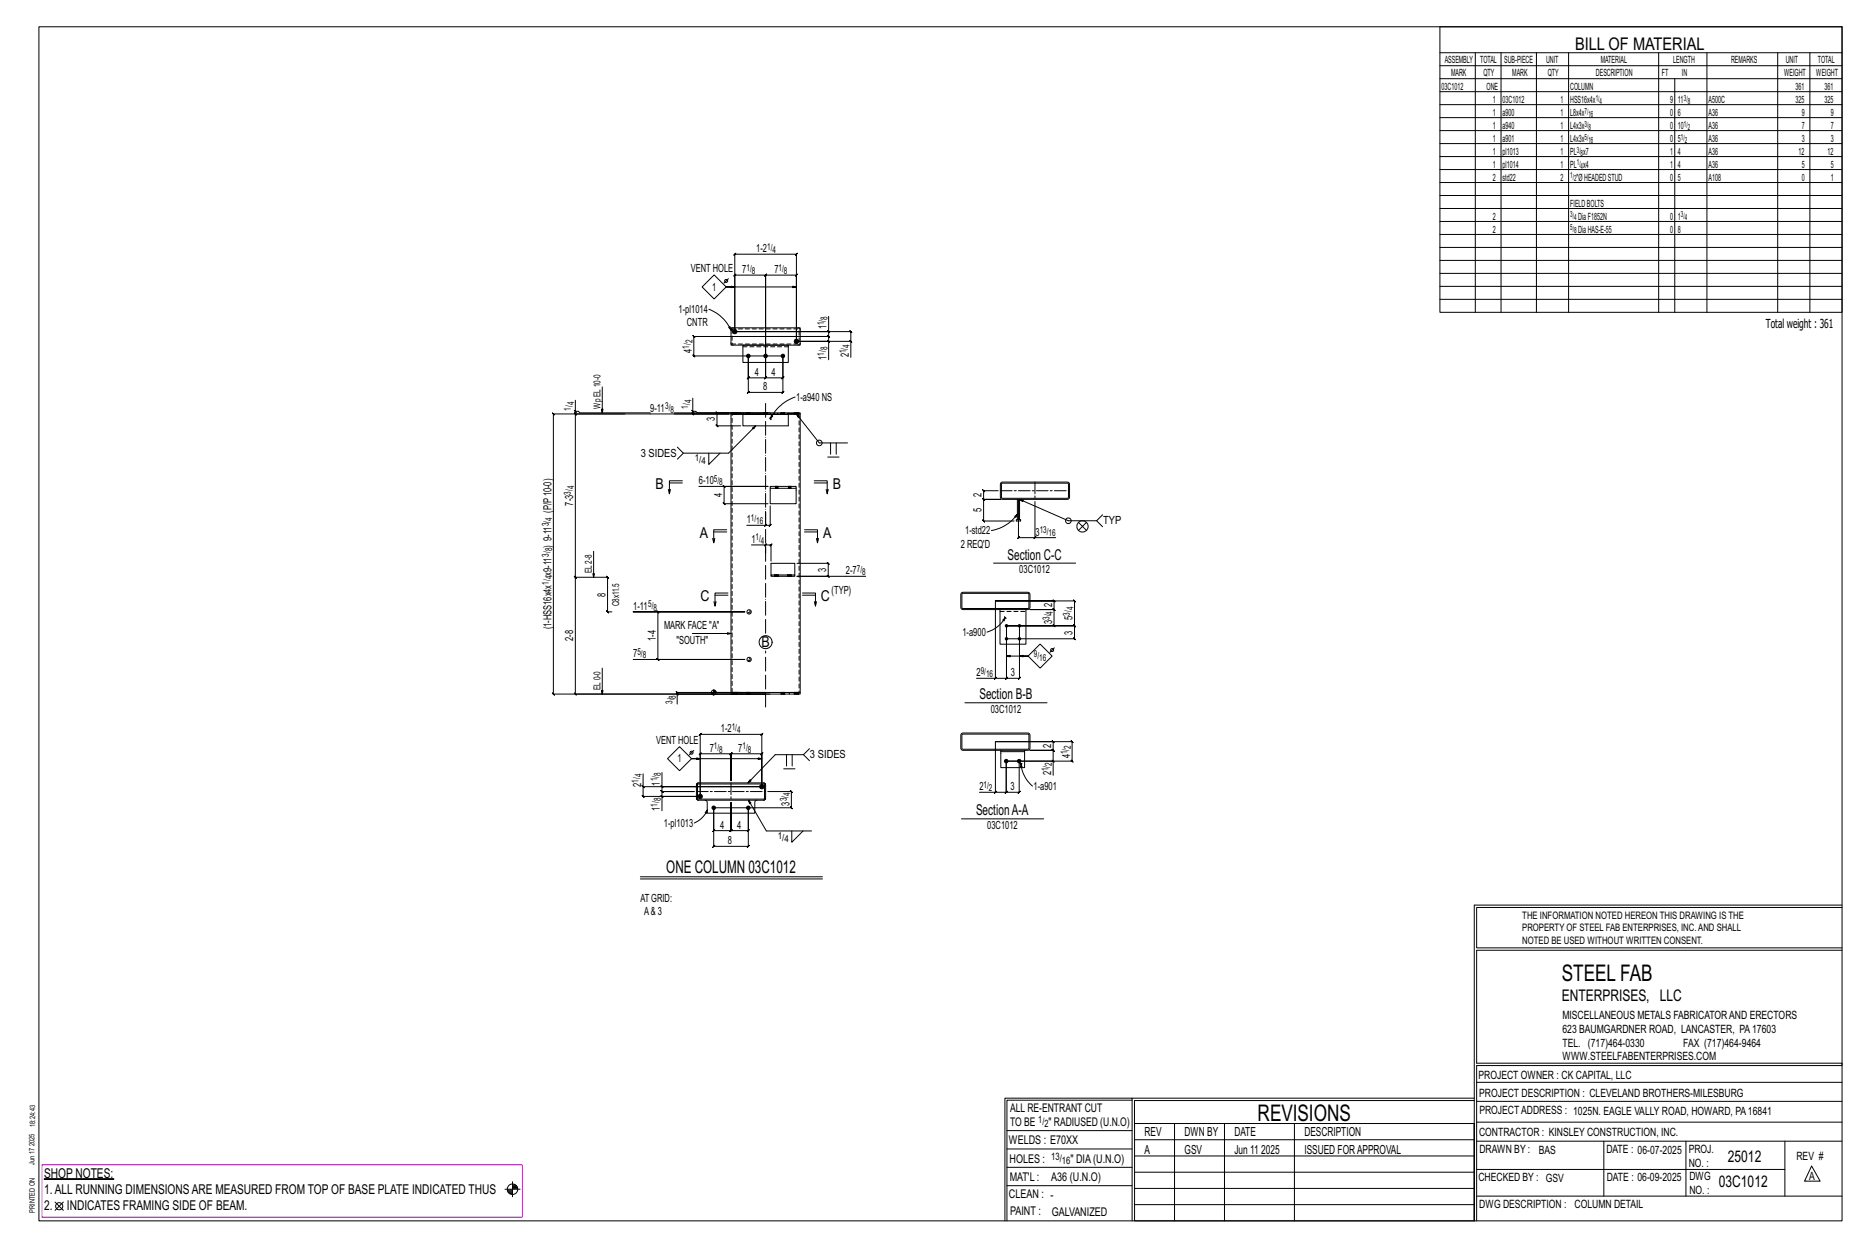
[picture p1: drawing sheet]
<svg xmlns="http://www.w3.org/2000/svg" width="914mm" height="610mm" viewBox="0 0 914 610" stroke-linecap="round" stroke-linejoin="round" font-family="sans-serif">
<g fill="#000" stroke="#000" stroke-width=".49">
<path d="M22 577h34z"/>
<circle cx="360" cy="162" r="1.1"/>
<circle cx="366" cy="174" r=".9"/>
<circle cx="375" cy="174" r=".9"/>
<circle cx="383" cy="174" r=".9"/>
<circle cx="390" cy="167" r="1.1"/>
<circle cx="493" cy="306" r=".6"/>
<circle cx="493" cy="313" r=".6"/>
<circle cx="499" cy="306" r=".6"/>
<circle cx="499" cy="313" r=".6"/>
<circle cx="493" cy="372" r=".9"/>
<circle cx="499" cy="372" r=".9"/>
<circle cx="343" cy="390" r="1.1"/>
<circle cx="349" cy="395" r=".9"/>
<circle cx="366" cy="395" r=".9"/>
<circle cx="373" cy="385" r="1.1"/>
</g>
<g fill="none" stroke="#000" stroke-width=".49">
<path d="M19 13h883v584h-883zM705 13h197v140h-197zM705 26h197M705 32h197M705 39h197M722 26v127M735 26v127M752 26v127M768 26v127M812 26v127M820 39v114M836 26v127"/>
<path d="M870 26v127M886 26v127M705 45h197M705 51h197M705 58h197M705 64h197M705 70h197M705 77h197M705 83h197M705 89h197M705 96h197M705 102h197"/>
<path d="M705 108h197M705 115h197M350 135l5 5-5 6-6-6zM357 136l-3 3M360 124h30l-1 1 1-1v43v-32v-1l-1 1h1h-15v-1l-1 1h1v30v-30v-1l-1 1h1h-15v-1l-1 1h1v27v-38l-1 1zM705 121h197M705 127h197M705 134h197M347 151a19 19 0 0 1 11 11M360 140h-5h35M406 155v7h-46h56l1 1-1-1v5M705 140h197"/>
<path d="M705 146h197M357 160l1 2zM358 160h34v9h-34zM364 169h22v8h-22zM375 165h-35l-1-1 1 1v9h-1l1 1v-1h43v18l1-1-1 1h-17l1-1-1 1v-18v11l1-1-1 1h9h-1l1-1v1v-20v20h-1l1-1v1h8l1-1-1 1v-11M375 165h31l-1-1 1 1v2M405 167l1 1zM405 162l1 1zM406 162v3l-1-1 1 1h-31M416 167l1 1zM416 175v-8h-26h16v9M282 196v5h1l1 1h34"/>
<path d="M295 189v13M339 195v6h2v1h16M389 194a21 21 0 0 0-12 11M281 201l1 1zM282 201v2l-1-1 1 1M306 203h-24l-1-1 1 1v79M330 202h47M339 201l1 1zM339 201v2v-1l1 1h-1h18M358 203h6h-5M359 202h.1M359 203h.1"/>
<path d="M361 202h.1M361 203h.1M363 202h-12l-1-1 1 1v6h-1l1 1v-1h12M364 202h22v1h-22zM364 203v5h22v-5M364 202h-6v137h5M365 202h.1M365 203h.1M367 202h.1M367 203h.1M370 208l-13 14h-22l-3-3M374 202h.1"/>
<path d="M374 203h.1M375 203h-104l-1-1 1 1v137l-1-1 1 1h104h-44v4M376 202h.1M376 203h.1M377 204v1M377 205h1M378 203v1l-1 1zM382 202h.1M382 203h.1M384 202h.1M384 203h.1M386 202h6v1h-6h5"/>
<path d="M389 202h.1M389 203h.1M390 203l11 14h14M391 202h.1M391 203h.1M392 203v136h-5M407 217v5M409 217v5M327 239l1 3M328 236h6M334 235h-6v7v-3M335 222l-3 3"/>
<path d="M342 238h34h-22v-1l1 1h-1v8l1 1-1-1h22M347 222v5l5-5M377 238h13v1h-13zM377 239v7h13v-7M380 238h.1M380 239h.1M381 238h.1M381 239h.1M386 238h.1M386 239h.1M387 238h.1M387 239h.1"/>
<path d="M399 235h6v7v-3M399 236h6M404 239l1 3M405 224h6M490 236h33l1 1-1 7h-1h-32v-1zM490 237l33-1v7l-32 1zM356 259h-7v7l1-3M375 251v6h-9M375 257l-1 1zM377 247v10h1l-1 1v-1h-2M394 259h6v7l1-3M489 240h-8l1 1-1-1v4l1 1-1-1h9h-9l1 1-1-1v11v-1l1 1h-1h15"/>
<path d="M497 253l1-1-1 1zM497 254h3v1h-3zM498 244v10M498 252a20 20 0 0 1-13 8M499 244v19l-1 1 1-1h8M507 245v18h10M528 256l2 2 2-2M528 260l2-2 2 2M537 255l3 3M540 252l-3 3h-14l-24-11 2 1-2-1v10M291 270v12M349 263v3"/>
<path d="M349 260h7M368 267h7v4M375 267h2l1-1-1 1v8M375 266l-1 1zM390 276h15v-1l1 1h-1v6v-1l1 1h-1h-15h34M394 260h6M400 263v3M486 276h41M507 263l-1 1zM281 282l1 1zM300 299h-3l1 1-1-1v-17l1 1-1-1h-15h-1l1 1v-1v58l-1-1 1 1h95M322 299h-12h55h-43l1 1-1-1v24v-1l1 1h-1h43h-55"/>
<path d="M349 294l1 2M350 291h6M356 290h-6v6l1-2M377 281h12v1h-12zM377 281v-5h12v5M379 281h.1M379 282h.1M381 281h.1M381 282h.1M386 281h.1M386 282h.1M387 281h.1"/>
<path d="M387 282h.1M393 290h6v6l1-2M393 291h6M399 294v2M471 290h33v1v7h-1h-32l-1-1zM471 290h32l1 7-33 1zM487 294v38h-9M490 298v17h12v-17M339 310h19M492 302h.1M492 302l-1 2v-1zM492 302a15 15 0 0 1-9 7"/>
<path d="M492 302v1M493 306h23v1l-1-1h1v-8v1l-1-1h1h-12h12v1l-1-1h1v-4v1l-1-1h1h-29h39h-1l1 1v-1v12h-1l1 1v-1h-33h33h-1l1 1v-1v7l-1-1 1 1h-33M493 306v26h-1l1-1v1h6l1-1-1 1v-26M493 306v26v-1l-1 1h1h-6M509 315l6 6-6 6-6-6zM516 317l-2 2M295 327v13M331 339l1 1zM348 339h9M348 339h1M349 340h.1M349 337v3"/>
<path d="M349 339h2M349 338h1M358 339v1h1M359 339h.1M359 340h.1M361 339h.1M361 340h.1M362 339h-3v1h4M363 339h23v1h-23zM365 339h.1M365 340h.1M367 339h.1"/>
<path d="M367 340h.1M375 339h-44v-1l1 1h-1v1M382 339h.1M382 340h.1M384 339h.1M384 340h.1M386 339h5v1M389 339h.1M389 340h.1M391 339h.1M391 340h.1M392 339v1h-6"/>
<path d="M487 332l1-1zM493 321h10h-4M471 359h33v1v6l-1 1h-32l-1-1zM471 359h32l1 7-33 1zM472 344h41M324 378v7h49h-58v-6M333 365l6 6-6 6-6-6zM340 367l-3 2M343 371h-4h34M384 376h5M385 369v6M388 369v6"/>
<path d="M393 369l3 3M396 366l-3 3h-14l-13 14M487 363h29l-1-1 1 1v4h-1l1 1v-1h-12h12h-1l1 1v-1v5M490 367v1h12v-1M490 368v8h12v-8M493 372h32v1l-1-1h1v-9l-1-1 1 1h-38v25h-8M493 372v16h-1l1-1v1h6h-1l1-1v1v-16M493 372v16v-1l-1 1h1h-6M493 372h23v7M499 373l1 1M500 374v1zM500 374a16 16 0 0 0 5 11"/>
<path d="M500 374h.1M515 372l1 1zM314 384l1 1zM315 385v5l-1-1 1 1h28v-21h-1l1-1v1h15h-1l1-1v1v13v-13h-1l1-1v1h15h-1l1-1v1v16v-26l-1 1 1-1h-30l-1 1 1-1v31h-19v7M324 389l1 1zM324 384l1 1zM324 385v2l1 1-1-1h16h-16l1 1-1-1v3M341 391h.1M341 383v1M341 383h33l1 1v7h-1h-32l-1-1zM341 383h.1M342 384h32v7h-32z"/>
<path d="M345 391l1 2v5h23v-5l2-2M346 396v2h-1zM346 396a12 12 0 0 1-6 7M366 391l9 16h22M374 383h.1M374 391h.1M375 383v1M375 391h.1M376 387h11l1 1-1-1v8l1 1-1-1h-38v11v1l1-1h-1h9l-1 1 1-1v-13v13l-1 1 1-1h8v1l1-1h-1v-11v19h1l-1 1v-1h-17h1l-1 1v-1v-19M487 388l1-1zM388 407v5l5-5M471 401h40"/>
<path d="M313 429h90M313 430h90M722 443v154M722 443h180M902 444h-179v20h179M902 465h-179v55h179v1h-179v76M554 538h-61v59M554 537h168M722 538h-167v13M723 539h179M723 530h179M493 553h61"/>
<path d="M555 550h167v47h-167zM555 558h167M575 550v47M599 550v47M634 550v47M723 549h179M723 558h179M785 558v27M825 558v27M874 558v27M251 578v8M251 580h1"/>
<path d="M493 571h61M493 562h61M555 573h167M555 566h167M723 572h151M887 570l4 8h-8zM27 588l4 4M31 588l-4 4M247 582h8M248 582h3M248 583h3M249 583h2"/>
<path d="M249 584h2M251 581h2M251 580h2M492 597v-60h62v60M493 580h61M555 589h167M555 581h167M723 585h179"/>
<circle cx="355" cy="137" r=".7"/>
<circle cx="401" cy="217" r="1.4"/>
<circle cx="523" cy="255" r="1.4"/>
<circle cx="530" cy="258" r="2.8"/>
<circle cx="367" cy="299" r="1.1"/>
<circle cx="375" cy="314" r="3"/>
<circle cx="515" cy="318" r=".7"/>
<circle cx="349" cy="339" r="1.2"/>
<circle cx="367" cy="323" r="1.1"/>
<circle cx="339" cy="368" r=".7"/>
<circle cx="29" cy="590" r="1.8"/>
<circle cx="251" cy="582" r="2.6"/>
</g>
<path d="M21 570h235v26h-235z" fill="none" stroke="#f0f" stroke-width=".5"/>
<g fill="none" stroke="#000" stroke-width=".49" stroke-dasharray="2 1.4">
<path d="M358 168l1 1M358 161h.1M359 161h32v7h-32zM359 160l-1 1M364 170h22M391 169l1-1M392 161l-1-1M359 202v1M359 202h.1M360 202v1zM360 202l-1 1M360 203h-1"/>
<path d="M360 202v1M361 202h.1M361 203h.1M361 203v-1M364 203h22zM365 202v1M365 202h1M366 202l-1 1M366 202v1M366 202l1 1zM366 203h.1M367 202v1"/>
<path d="M367 202h.1M367 203h.1M367 203v-1M374 202v1M374 202h.1M375 202v1zM375 202l-1 1M375 203h-1M375 202v1M376 202h.1M376 203h.1M376 203v-1"/>
<path d="M382 202v1M382 202h.1M383 202l-1 1M383 202l1 1zM383 202v1M383 203h.1M384 202v1M384 202h.1M384 203h.1M384 203v-1M389 202v1M389 202h.1"/>
<path d="M390 202v1zM390 202l-1 1M390 203h-1M390 202v1M391 202v1M391 202h.1M391 203h.1M391 203v-1M391 203v136M380 238v1M380 238h.1M380 238v1z"/>
<path d="M380 239h.1M381 238v1M381 238h.1M381 239h.1M381 239v-1M386 238v1M386 238h.1M387 238v1zM387 238l-1 1M387 239h-1M387 238v1M387 238h.1"/>
<path d="M387 239h.1M387 239v-1M379 281h.1M379 281v1M379 282h.1M379 282v-1M380 281v1zM380 282v-1M380 282l1-1M380 281h.1M381 282v-1M381 282h.1"/>
<path d="M386 281h.1M386 281v1M386 282h.1M386 282v-1M386 281v1zM386 282l1-1M386 281h1M387 282v-1M387 282h.1M490 299h12M358 339v-136M359 339v1"/>
<path d="M359 339h.1M360 339v1zM360 339l-1 1M360 340h-1M360 339v1M361 339h.1M361 340h.1M361 340v-1M365 339v1M365 339h1M366 339l-1 1M366 339v1"/>
<path d="M366 339l1 1zM366 340h.1M367 339v1M367 339h.1M367 340h.1M367 340v-1M382 339v1M382 339h.1M383 339l-1 1M383 339l1 1zM383 339v1M383 340h.1"/>
<path d="M384 339v1M384 339h.1M384 340h.1M384 340v-1M389 339v1M389 339h.1M390 339v1zM390 339l-1 1M390 340h-1M390 339v1M391 339v1M391 339h.1"/>
<path d="M391 340h.1M391 340v-1M341 390v1M341 384h.1M341 391h.1M341 383h.1M341 391h1M342 383h-1M374 391h.1M374 383h.1M374 391h1M375 383h-1"/>
<path d="M375 391v-1M375 384h.1"/>
<circle cx="367" cy="299" r=".5"/>
<circle cx="367" cy="323" r=".5"/>
</g>
<path d="M375 310v-114M375 346v-27" fill="none" stroke="#000" stroke-width=".49" stroke-dasharray="6.8 1 0 1"/>
<path d="M507 236v8M490 240h33M341 387h34M358 383v8" fill="none" stroke="#000" stroke-width=".49" stroke-dasharray="5.8 1 1 1"/>
<g font-size="11.2">
<text x="764" y="480">STEEL FAB</text>
<text x="616" y="548">REVISIONS</text>
</g>
<g font-size="8.6">
<text x="771" y="24">BILL OF MATERIAL</text>
<text x="326" y="427">ONE COLUMN 03C1012</text>
</g>
<g font-size="7.9">
<text x="765" y="490">ENTERPRISES, LLC</text>
<text x="846" y="569">25012</text>
<text x="841" y="581">03C1012</text>
</g>
<g font-size="7.3">
<text x="321" y="239">B</text>
<text x="408" y="239">B</text>
<text x="342" y="263">A</text>
<text x="403" y="263">A</text>
<text x="493" y="274">Section C-C</text>
<text x="343" y="294">C</text>
<text x="402" y="294">C</text>
<text x="373" y="317">B</text>
<text x="479" y="342">Section B-B</text>
<text x="478" y="399">SectionA-A</text>
</g>
<g font-size="6.6">
<text x="22" y="576">SHOP NOTES:</text>
<text x="22" y="584">1.ALL RUNNING DIMENSIONSARE MEASURED FROM TOP OF BASE PLATE INDICATED THUS</text>
<text x="22" y="592">2.</text>
<text x="33" y="592">INDICATES FRAMING SIDE OF BEAM.</text>
</g>
<g font-size="6.1">
<text x="864" y="161">Total weight : 361</text>
<text x="560" y="556">REV</text>
<text x="580" y="556">DWN BY</text>
<text x="604" y="556">DATE</text>
<text x="639" y="556">DESCRIPTION</text>
<text x="560" y="564">A</text>
<text x="580" y="564">GSV</text>
<text x="604" y="564">Jun 11</text>
<text x="617" y="564">2025</text>
<text x="639" y="564">ISSUED FORAPPROVAL</text>
</g>
<g font-size="5.9">
<text x="494" y="560">WELDS : E70XX</text>
<text x="494" y="569">HOLES :</text>
<text x="524" y="569">&quot; DIA(U.N.O)</text>
<text x="494" y="578">MAT'L :</text>
<text x="515" y="578">A36 (U.N.O)</text>
<text x="494" y="586">CLEAN : -</text>
<text x="495" y="595">PAINT :</text>
<text x="515" y="595">GALVANIZED</text>
</g>
<g font-size="5.8">
<text x="494" y="544">ALL RE-ENTRANT CUT</text>
<text x="494" y="551">TO BE</text>
<text x="513" y="551">&quot; RADIUSED (U.N.O)</text>
</g>
<g font-size="5.6">
<text x="765" y="499">MISCELLANEOUS METALS FABRICATORAND ERECTORS</text>
<text x="765" y="505">623 BAUMGARDNER ROAD, LANCASTER, PA17603</text>
<text x="765" y="512">TEL. (717)464-0330</text>
<text x="824" y="512">FAX (717)464-9464</text>
<text x="765" y="519">WWW.STEELFABENTERPRISES.COM</text>
<text x="724" y="528">PROJECT OWNER : CK CAPITAL, LLC</text>
<text x="724" y="537">PROJECT DESCRIPTION : CLEVELAND BROTHERS-MILESBURG</text>
<text x="724" y="545">PROJECTADDRESS : 1025N. EAGLE VALLY ROAD, HOWARD, PA16841</text>
<text x="724" y="556">CONTRACTOR : KINSLEY CONSTRUCTION, INC.</text>
<text x="724" y="564">DRAWN BY :</text>
<text x="753" y="564">BAS</text>
<text x="786" y="564">DATE : 06-07-2025</text>
<text x="827" y="564">PROJ.</text>
<text x="879" y="568">REV #</text>
<text x="827" y="571">NO. :</text>
<text x="724" y="578">CHECKED BY : GSV</text>
<text x="787" y="578">DATE : 06-09-2025</text>
<text x="827" y="578">DWG</text>
<text x="886" y="578">A</text>
<text x="827" y="584">NO. :</text>
<text x="724" y="591">DWG DESCRIPTION : COLUMN DETAIL</text>
</g>
<g font-size="5.5">
<text x="370" y="123">1-2</text>
<text x="338" y="133">VENT HOLE</text>
<text x="363" y="134">7</text>
<text x="379" y="134">7</text>
<text x="349" y="142">1</text>
<text x="332" y="153">1-pl1014</text>
<text x="336" y="160">CNTR</text>
<text x="405" y="161" transform="rotate(-90 405 161)">1</text>
<text x="339" y="173" transform="rotate(-90 339 173)">4</text>
<text x="405" y="176" transform="rotate(-90 405 176)">1</text>
<text x="415" y="175" transform="rotate(-90 415 175)">2</text>
<text x="370" y="184">4</text>
<text x="378" y="184">4</text>
<text x="374" y="191">8</text>
<text x="390" y="196">1-a940 NS</text>
<text x="318" y="202">9-11</text>
<text x="350" y="206" transform="rotate(-90 350 206)">3</text>
<text x="314" y="223">3 SIDES</text>
<text x="342" y="237">6-10</text>
<text x="353" y="243" transform="rotate(-90 353 243)">4</text>
<text x="480" y="243" transform="rotate(-90 480 243)">2</text>
<text x="270" y="251" transform="rotate(-90 270 251)">(P/P10-0)</text>
<text x="281" y="247" transform="rotate(-90 281 247)">7-3</text>
<text x="480" y="251" transform="rotate(-90 480 251)">5</text>
<text x="366" y="256">1</text>
<text x="540" y="257">TYP</text>
<text x="472" y="261">1-std22</text>
<text x="507" y="262">3</text>
<text x="270" y="268" transform="rotate(-90 270 268)">) 9-11</text>
<text x="368" y="266">1</text>
<text x="470" y="268">2 REQ'D</text>
<text x="270" y="282" transform="rotate(-90 270 282)">x9-11</text>
<text x="404" y="280" transform="rotate(-90 404 280)">3</text>
<text x="414" y="281">2-7</text>
<text x="499" y="280">03C1012</text>
<text x="296" y="292" transform="rotate(-90 296 292)">8</text>
<text x="407" y="291">(TYP)</text>
<text x="310" y="298">1-11</text>
<text x="515" y="297" transform="rotate(-90 515 297)">2</text>
<text x="515" y="305" transform="rotate(-90 515 305)">3</text>
<text x="525" y="303" transform="rotate(-90 525 303)">5</text>
<text x="270" y="308" transform="rotate(-90 270 308)">(1-HSS16x4x</text>
<text x="325" y="308">MARK FACE &quot;A&quot;</text>
<text x="471" y="311">1-a900</text>
<text x="525" y="311" transform="rotate(-90 525 311)">3</text>
<text x="281" y="314" transform="rotate(-90 281 314)">2-8</text>
<text x="321" y="314" transform="rotate(-90 321 314)">1-4</text>
<text x="331" y="315">&quot;SOUTH&quot;</text>
<text x="310" y="322">7</text>
<text x="478" y="331">2</text>
<text x="495" y="331">3</text>
<text x="485" y="349">03C1012</text>
<text x="353" y="358">1-2</text>
<text x="321" y="364">VENT HOLE</text>
<text x="515" y="366" transform="rotate(-90 515 366)">2</text>
<text x="347" y="368">7</text>
<text x="361" y="368">7</text>
<text x="396" y="371">3 SIDES</text>
<text x="524" y="371" transform="rotate(-90 524 371)">4</text>
<text x="332" y="373">1</text>
<text x="515" y="379" transform="rotate(-90 515 379)">2</text>
<text x="314" y="385" transform="rotate(-90 314 385)">2</text>
<text x="323" y="384" transform="rotate(-90 323 384)">1</text>
<text x="479" y="387">2</text>
<text x="495" y="387">3</text>
<text x="506" y="387">1-a901</text>
<text x="386" y="394" transform="rotate(-90 386 394)">3</text>
<text x="323" y="397" transform="rotate(-90 323 397)">1</text>
<text x="325" y="405">1-pl1013</text>
<text x="353" y="405">4</text>
<text x="361" y="405">4</text>
<text x="483" y="406">03C1012</text>
<text x="356" y="413">8</text>
<text x="313" y="441">AT GRID:</text>
<text x="315" y="448">A&amp; 3</text>
</g>
<g font-size="5">
<text x="745" y="450">THE INFORMATION NOTED HEREON THIS DRAWING IS THE</text>
<text x="745" y="456">PROPERTY OF STEEL FAB ENTERPRISES, INC.AND SHALL</text>
<text x="745" y="462">NOTED BE USED WITHOUT WRITTEN CONSENT.</text>
<text x="508" y="550">1/</text>
<text x="511" y="551">2</text>
<text x="515" y="568">13/</text>
<text x="520" y="570">16</text>
</g>
<g font-size="4.9">
<text x="707" y="31">ASSEMBLY</text>
<text x="725" y="31">TOTAL</text>
<text x="736" y="31">SUB-PIECE</text>
<text x="757" y="31">UNIT</text>
<text x="784" y="31">MATERIAL</text>
<text x="819" y="31">LENGTH</text>
<text x="847" y="31">REMARKS</text>
<text x="874" y="31">UNIT</text>
<text x="890" y="31">TOTAL</text>
<text x="710" y="37">MARK</text>
<text x="726" y="37">QTY</text>
<text x="740" y="37">MARK</text>
<text x="758" y="37">QTY</text>
<text x="781" y="37">DESCRIPTION</text>
<text x="814" y="37">FT</text>
<text x="823" y="37">IN</text>
<text x="873" y="37">WEIGHT</text>
<text x="889" y="37">WEIGHT</text>
<text x="706" y="44">03C1012</text>
<text x="728" y="44">ONE</text>
<text x="769" y="44">COLUMN</text>
<text x="879" y="44">361</text>
<text x="893" y="44">361</text>
<text x="731" y="50">1</text>
<text x="736" y="50">03C1012</text>
<text x="764" y="50">1</text>
<text x="769" y="50">HSS16x4x</text>
<text x="818" y="50">9</text>
<text x="821" y="50">11</text>
<text x="836" y="50">A500C</text>
<text x="879" y="50">325</text>
<text x="893" y="50">325</text>
<text x="731" y="57">1</text>
<text x="736" y="57">a900</text>
<text x="764" y="57">1</text>
<text x="769" y="57">L8x4x</text>
<text x="818" y="57">0</text>
<text x="821" y="57">6</text>
<text x="836" y="57">A36</text>
<text x="882" y="57">9</text>
<text x="896" y="57">9</text>
<text x="731" y="63">1</text>
<text x="736" y="63">a940</text>
<text x="764" y="63">1</text>
<text x="769" y="63">L4x3x</text>
<text x="818" y="63">0</text>
<text x="821" y="63">10</text>
<text x="836" y="63">A36</text>
<text x="882" y="63">7</text>
<text x="896" y="63">7</text>
<text x="731" y="69">1</text>
<text x="736" y="69">a901</text>
<text x="764" y="69">1</text>
<text x="769" y="69">L4x3x</text>
<text x="818" y="69">0</text>
<text x="821" y="69">5</text>
<text x="836" y="69">A36</text>
<text x="882" y="69">3</text>
<text x="896" y="69">3</text>
<text x="731" y="76">1</text>
<text x="736" y="76">pl1013</text>
<text x="764" y="76">1</text>
<text x="769" y="76">PL x7</text>
<text x="818" y="76">1</text>
<text x="821" y="76">4</text>
<text x="836" y="76">A36</text>
<text x="880" y="76">12</text>
<text x="895" y="76">12</text>
<text x="731" y="82">1</text>
<text x="736" y="82">pl1014</text>
<text x="764" y="82">1</text>
<text x="769" y="82">PL x4</text>
<text x="818" y="82">1</text>
<text x="821" y="82">4</text>
<text x="836" y="82">A36</text>
<text x="882" y="82">5</text>
<text x="896" y="82">5</text>
<text x="731" y="88">2</text>
<text x="736" y="88">std22</text>
<text x="764" y="88">2</text>
<text x="772" y="88">&quot;ØHEADEDSTUD</text>
<text x="818" y="88">0</text>
<text x="821" y="88">5</text>
<text x="836" y="88">A108</text>
<text x="882" y="88">0</text>
<text x="896" y="88">1</text>
<text x="769" y="101">FIELDBOLTS</text>
<text x="731" y="107">2</text>
<text x="772" y="107">DiaF1852N</text>
<text x="818" y="107">0</text>
<text x="821" y="107">1</text>
<text x="731" y="114">2</text>
<text x="772" y="114">DiaHAS-E-55</text>
<text x="818" y="114">0</text>
<text x="821" y="114">8</text>
</g>
<g font-size="4.7">
<text x="376" y="122">1/</text>
<text x="378" y="124">4</text>
<text x="365" y="132">1/</text>
<text x="368" y="134">8</text>
<text x="381" y="132">1/</text>
<text x="384" y="134">8</text>
<text x="403" y="159" transform="rotate(-90 403 159)">1/</text>
<text x="405" y="157" transform="rotate(-90 405 157)">8</text>
<text x="339" y="168" transform="rotate(-90 339 168)">2</text>
<text x="337" y="171" transform="rotate(-90 337 171)">1/</text>
<text x="403" y="174" transform="rotate(-90 403 174)">1/</text>
<text x="405" y="171" transform="rotate(-90 405 171)">8</text>
<text x="414" y="173" transform="rotate(-90 414 173)">1/</text>
<text x="416" y="170" transform="rotate(-90 416 170)">4</text>
<text x="339" y="197" transform="rotate(-90 339 197)">4</text>
<text x="279" y="201" transform="rotate(-90 279 201)">1/</text>
<text x="281" y="198" transform="rotate(-90 281 198)">4</text>
<text x="294" y="200" transform="rotate(-90 294 200)">Wp EL10-0</text>
<text x="326" y="200">3/</text>
<text x="328" y="202">8</text>
<text x="337" y="200" transform="rotate(-90 337 200)">1/</text>
<text x="340" y="226">1/</text>
<text x="343" y="227">4</text>
<text x="281" y="239" transform="rotate(-90 281 239)">4</text>
<text x="349" y="236">5/</text>
<text x="352" y="237">8</text>
<text x="279" y="242" transform="rotate(-90 279 242)">3/</text>
<text x="269" y="257" transform="rotate(-90 269 257)">3/</text>
<text x="270" y="255" transform="rotate(-90 270 255)">4</text>
<text x="368" y="255">1/</text>
<text x="370" y="256">16</text>
<text x="509" y="261">13/</text>
<text x="513" y="262">16</text>
<text x="270" y="270" transform="rotate(-90 270 270)">8</text>
<text x="370" y="264">1/</text>
<text x="372" y="266">4</text>
<text x="269" y="272" transform="rotate(-90 269 272)">3/</text>
<text x="290" y="280" transform="rotate(-90 290 280)">EL2-8</text>
<text x="419" y="280">7/</text>
<text x="422" y="281">8</text>
<text x="269" y="286" transform="rotate(-90 269 286)">1/</text>
<text x="270" y="283" transform="rotate(-90 270 283)">4</text>
<text x="303" y="297" transform="rotate(-90 303 297)">C8x11.5</text>
<text x="317" y="297">5/</text>
<text x="320" y="299">8</text>
<text x="525" y="299" transform="rotate(-90 525 299)">4</text>
<text x="514" y="303" transform="rotate(-90 514 303)">3/</text>
<text x="515" y="301" transform="rotate(-90 515 301)">4</text>
<text x="524" y="301" transform="rotate(-90 524 301)">3/</text>
<text x="312" y="320">5/</text>
<text x="315" y="322">8</text>
<text x="506" y="322">9/</text>
<text x="509" y="323">16</text>
<text x="480" y="330">9/</text>
<text x="483" y="331">16</text>
<text x="294" y="337" transform="rotate(-90 294 337)">EL0-0</text>
<text x="331" y="342" transform="rotate(-90 331 342)">8</text>
<text x="329" y="344" transform="rotate(-90 329 344)">3/</text>
<text x="358" y="357">1/</text>
<text x="361" y="359">4</text>
<text x="349" y="367">1/</text>
<text x="352" y="368">8</text>
<text x="363" y="367">1/</text>
<text x="366" y="368">8</text>
<text x="523" y="369" transform="rotate(-90 523 369)">1/</text>
<text x="524" y="366" transform="rotate(-90 524 366)">2</text>
<text x="513" y="377" transform="rotate(-90 513 377)">1/</text>
<text x="515" y="375" transform="rotate(-90 515 375)">2</text>
<text x="313" y="383" transform="rotate(-90 313 383)">1/</text>
<text x="314" y="380" transform="rotate(-90 314 380)">4</text>
<text x="322" y="382" transform="rotate(-90 322 382)">1/</text>
<text x="323" y="380" transform="rotate(-90 323 380)">8</text>
<text x="387" y="389" transform="rotate(-90 387 389)">4</text>
<text x="481" y="385">1/</text>
<text x="484" y="387">2</text>
<text x="322" y="395" transform="rotate(-90 322 395)">1/</text>
<text x="323" y="392" transform="rotate(-90 323 392)">8</text>
<text x="385" y="392" transform="rotate(-90 385 392)">3/</text>
<text x="381" y="410">1/</text>
<text x="384" y="412">4</text>
</g>
<g font-size="4.2">
<text x="781" y="49">1/</text>
<text x="783" y="51">4</text>
<text x="824" y="49">3/</text>
<text x="826" y="51">8</text>
<text x="776" y="56">7/</text>
<text x="778" y="57">16</text>
<text x="776" y="62">3/</text>
<text x="778" y="63">8</text>
<text x="824" y="62">1/</text>
<text x="826" y="63">2</text>
<text x="776" y="68">5/</text>
<text x="778" y="70">16</text>
<text x="823" y="68">1/</text>
<text x="825" y="70">2</text>
<text x="772" y="75">3/</text>
<text x="774" y="76">8</text>
<text x="772" y="81">1/</text>
<text x="774" y="82">4</text>
<text x="769" y="87">1/</text>
<text x="770" y="89">2</text>
<text x="769" y="106">3/</text>
<text x="770" y="108">4</text>
<text x="823" y="106">3/</text>
<text x="825" y="108">4</text>
<text x="769" y="113">5/</text>
<text x="770" y="114">8</text>
</g>
<g font-size="3.7">
<text x="17" y="551" transform="rotate(-90 17 551)">18:24:43</text>
<text x="17" y="561" transform="rotate(-90 17 561)">2025</text>
<text x="17" y="570" transform="rotate(-90 17 570)">Jun 17</text>
<text x="17" y="593" transform="rotate(-90 17 593)">PRINTED ON</text>
</g>
</svg>
